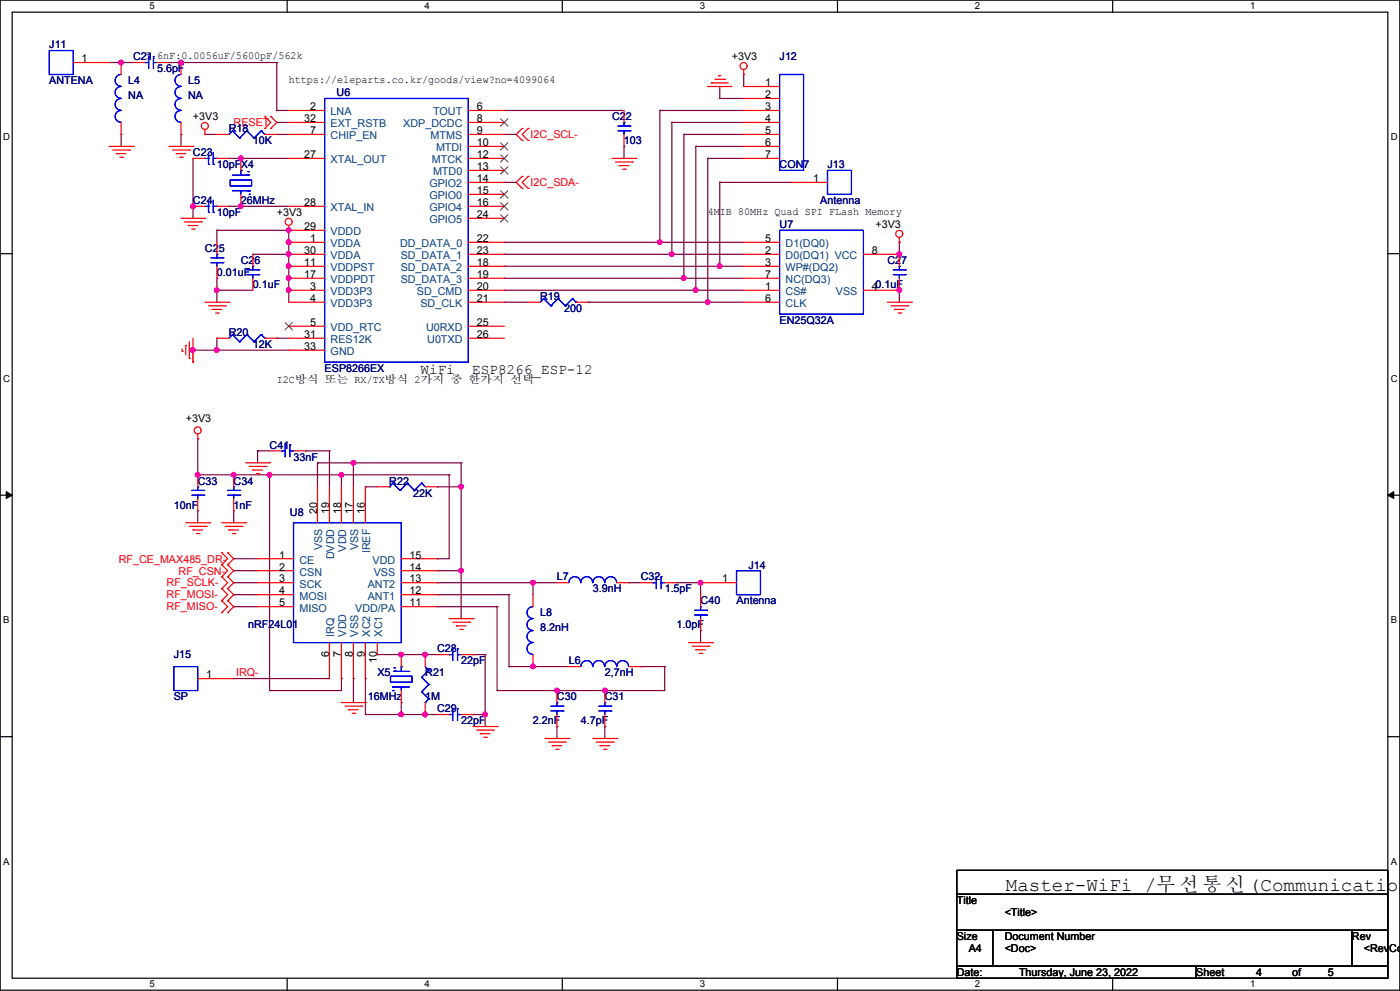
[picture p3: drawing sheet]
<svg xmlns="http://www.w3.org/2000/svg" width="297mm" height="210mm" viewBox="0 0 297 210" stroke-linecap="round" stroke-linejoin="round" font-family="sans-serif">
<g fill="none" stroke="#000" stroke-width=".25">
<path d="M0 0h296.6v209.7h-296.6zM2.6 2.6h291.5v204.6h-291.5zM60.9 0v2.6M119.2 0v2.6M177.5 0v2.6M235.8 0v2.6M0 53.7h2.6M294.1 53.7h2.5M0 104.9h2.6M294.1 104.9h2.5M0 156h2.6M294.1 156h2.5"/>
<path d="M202.8 184.3h91.3v5.1h-91.3zM202.8 189.4h91.3v7.6h-91.3zM202.8 197h7.6v7.7h-7.6zM210.4 197h76.1v7.7h-76.1zM286.5 197h7.6v7.7h-7.6zM60.9 207.2v2.5M119.2 207.2v2.5M177.5 207.2v2.5M202.8 204.7h50.7v2.5h-50.7zM235.8 207.2v2.5M253.5 204.7h40.6v2.5h-40.6z"/>
</g>
<path d="M1.3 104.1l1.3 .8-1.3 .7zM294.1 104.9l1.3-.8v1.5z" fill="#000" stroke="#000" stroke-width=".21"/>
<g fill="none" stroke="#800040" stroke-width=".25">
<path d="M23.1 13.2h.1M23.1 13.2h5.1M25.7 13.2h.1M35.8 13.2h.1M35.8 13.2h22.9M38.4 13.2h.1M58.7 13.2h.1M58.7 13.2v10.2M152.5 18.3h.1M152.5 18.3v2.6M157.6 15.8h.1M157.6 15.8v2.5"/>
<path d="M25.7 28.5h.1M25.7 28.5v2.5M38.4 28.5h.1M38.4 28.5v2.5M40.9 33.6h.1M40.9 33.6v12.6M43.4 28.5h.1M43.4 28.5h2.6M48.5 33.6h.1M48.5 33.6h12.7M51 33.6h.1M58.7 25.9h.1"/>
<path d="M58.7 28.5h.1M58.7 23.4h.1M58.7 28.5h2.5M58.7 23.4h2.5M58.7 25.9h2.5M106.9 28.5h.1M106.9 38.6h.1M106.9 23.4h.1M106.9 28.5h2.5M106.9 38.6h2.5M106.9 23.4h25.3M132.2 31h.1"/>
<path d="M132.2 31v2.6M139.8 23.4h.1M139.8 23.4v27.9M139.8 23.4h17.8M142.4 25.9h.1M142.4 25.9h15.2M142.4 25.9v28M144.9 28.5h.1M144.9 28.5h12.7M144.9 28.5v30.4M147.5 31h.1M147.5 31h10.1"/>
<path d="M147.5 31v30.5M150 33.6h.1M150 33.6h7.6M150 33.6v30.4M152.5 20.9h.1M152.5 38.6h.1M152.5 38.6v17.8M152.5 20.9h5.1M152.5 38.6h15.3M40.9 43.7h.1M46 48.8h.1M46 58.9h.1"/>
<path d="M46 48.8v2.5M46 58.9v5.1M46 48.8h15.2M48.5 43.7h.1M48.5 43.7h12.7M51 43.7h.1M53.6 53.9h.1M53.6 53.9h7.6M61.2 56.4h.1M61.2 48.8h.1M61.2 58.9h.1M61.2 51.3h.1"/>
<path d="M61.2 53.9h.1M61.2 48.8v15.2M106.9 56.4h.1M106.9 53.9h.1M106.9 51.3h.1M106.9 58.9h.1M106.9 51.3h50.7M106.9 53.9h50.7M106.9 58.9h50.7M106.9 56.4h50.7M139.8 51.3h.1M142.4 53.9h.1"/>
<path d="M144.9 58.9h.1M152.5 56.4h.1M190.6 51.3h.1M190.6 51.3v2.6M40.9 74.2h.1M40.9 74.2h20.3M40.9 74.2v2.5M46 61.5h.1M46 74.2h.1M46 71.6h.1M46 71.6v2.6M46 61.5h7.6"/>
<path d="M58.7 71.6h.1M58.7 71.6h2.5M61.2 61.5h.1M106.9 61.5h.1M106.9 64h.1M106.9 61.5h50.7M106.9 64h5M124.6 64h.1M124.6 64h33M147.5 61.5h.1M150 64h.1M190.6 61.5h.1"/>
<path d="M190.6 61.5v2.5M41.9 93h.1M41.9 93v7.6M54.6 95.5h.1M54.6 95.5h2.5M54.6 95.5v2.5M64.7 95.5h.1M64.7 95.5h5.1M67.3 98h.1M67.3 98h30.4M67.3 98v5.1M69.8 95.5h.1"/>
<path d="M69.8 95.5v7.6M74.9 98h.1M74.9 98v5.1M97.7 98h.1M97.7 98v33M41.9 100.6h.1M41.9 108.2h.1M41.9 108.2v2.5M41.9 100.6h53.3M49.5 100.6h.1M49.5 118.3h.1M49.5 108.2h.1"/>
<path d="M49.5 118.3h5.1M49.5 108.2v2.5M57.1 100.6h.1M57.1 100.6v45.7M72.4 100.6h.1M72.4 100.6v2.5M77.4 103.1h.1M77.4 103.1h2.6M92.7 103.1h.1M92.7 118.3h.1M92.7 103.1h5M95.2 100.6h.1"/>
<path d="M95.2 100.6v17.7h-2.5M97.7 103.1h.1M49.5 120.9h.1M49.5 123.4h.1M49.5 126h.1M49.5 128.5h.1M49.5 120.9h5.1M49.5 123.4h5.1M49.5 126h5.1M49.5 128.5h5.1M80 138.7h.1M80 138.7h12.7"/>
<path d="M85 138.7h.1M90.1 138.7h.1M92.7 120.9h.1M92.7 128.5h.1M92.7 126h.1M92.7 123.4h.1M92.7 120.9h5M92.7 123.4h25.3M92.7 126h15.2M92.7 128.5h12.6M97.7 120.9h.1M100.3 138.7h.1"/>
<path d="M100.3 138.7h2.5M102.8 138.7h.1M102.8 138.7v15.2M105.3 128.5h.1M105.3 128.5v17.8M107.9 126h.1M107.9 126v15.2M112.9 123.4h.1M112.9 123.4v2.6M133.2 123.4h.1M133.2 123.4h2.6M143.4 123.4h.1"/>
<path d="M143.4 123.4h5.1M148.5 133.6h.1M148.5 123.4h.1M148.5 123.4v2.6M148.5 133.6v2.5M49.5 143.7h.1M49.5 143.7h20.3M57.1 146.3h.1M72.4 143.7h.1M72.4 143.7v2.6h-15.3M74.9 143.7h.1M74.9 143.7v5.1"/>
<path d="M77.4 143.7h.1M77.4 151.3h.1M77.4 143.7v7.6M77.4 151.3h15.3M85 151.3h.1M85 148.8h.1M85 148.8v2.5M90.1 151.3h.1M100.3 151.3h.1M100.3 151.3h2.5M102.8 151.3h.1M105.3 146.3h.1"/>
<path d="M107.9 141.2h.1M107.9 141.2h12.7M112.9 141.2h.1M118 153.9h.1M118 146.3h.1M118 153.9v2.5M128.2 153.9h.1M128.2 146.3h.1M128.2 153.9v2.5M135.8 141.2h.1M135.8 141.2h5.1M140.9 141.2h.1"/>
<path d="M140.9 141.2v5.1h-35.6"/>
</g>
<g fill="#f0f" stroke="#f0f" stroke-width=".25">
<circle cx="61.2" cy="56.4" r=".49"/>
<circle cx="61.2" cy="51.3" r=".49"/>
<circle cx="61.2" cy="48.8" r=".49"/>
<circle cx="190.6" cy="61.5" r=".49"/>
<circle cx="40.9" cy="74.1" r=".49"/>
<circle cx="45.9" cy="74.1" r=".49"/>
<circle cx="61.2" cy="58.9" r=".49"/>
<circle cx="190.6" cy="53.8" r=".49"/>
<circle cx="61.2" cy="53.8" r=".49"/>
<circle cx="139.8" cy="51.3" r=".49"/>
<circle cx="142.4" cy="53.8" r=".49"/>
<circle cx="144.9" cy="58.9" r=".49"/>
<circle cx="51" cy="33.5" r=".49"/>
<circle cx="40.9" cy="43.7" r=".49"/>
<circle cx="51" cy="43.7" r=".49"/>
<circle cx="152.5" cy="56.4" r=".49"/>
<circle cx="147.4" cy="61.5" r=".49"/>
<circle cx="150" cy="64" r=".49"/>
<circle cx="61.2" cy="61.5" r=".49"/>
<circle cx="38.3" cy="13.2" r=".49"/>
<circle cx="25.6" cy="13.2" r=".49"/>
<circle cx="45.9" cy="61.5" r=".49"/>
<circle cx="90.1" cy="151.3" r=".49"/>
<circle cx="85" cy="151.3" r=".49"/>
<circle cx="49.5" cy="100.6" r=".49"/>
<circle cx="41.9" cy="100.6" r=".49"/>
<circle cx="102.8" cy="151.3" r=".49"/>
<circle cx="72.3" cy="100.6" r=".49"/>
<circle cx="57.1" cy="100.6" r=".49"/>
<circle cx="148.4" cy="123.4" r=".49"/>
<circle cx="97.7" cy="120.9" r=".49"/>
<circle cx="112.9" cy="123.4" r=".49"/>
<circle cx="97.7" cy="103.1" r=".49"/>
<circle cx="112.9" cy="141.2" r=".49"/>
<circle cx="90.1" cy="138.6" r=".49"/>
<circle cx="85" cy="138.6" r=".49"/>
<circle cx="128.2" cy="146.2" r=".49"/>
<circle cx="118" cy="146.2" r=".49"/>
<circle cx="74.9" cy="98" r=".49"/>
</g>
<g fill="none" stroke="#f00" stroke-width=".25">
<path d="M15.5 13.2h7.6M25.7 13.2v2.6M28.2 13.2h2.5M33.3 13.2h2.5M38.4 13.2v2.6M150 18.3h.1M150 18.3h5.1M150.8 17.6h.1M150.8 17.6h3.5M151.5 16.8h2M152.3 16h.1M152.3 16h.5"/>
<path d="M153.5 16.8h.1M157.6 15.8h.1M157.6 14.8v1M157.6 18.3h7.6M23.1 31h5.1M23.9 31.8h3.5M24.7 32.5h.1M24.7 32.5h2M25.4 33.3h.5M25.7 25.9v2.6M25.9 33.3h.1M27.4 31.8h.1"/>
<path d="M28.2 31h.1M35.8 31h5.1M36.6 31.8h3.5M37.3 32.5h.1M37.3 32.5h2.1M38.1 33.3h.5M38.4 25.9v2.6M38.6 33.3h.1M40.1 31.8h.1M40.9 31h.1M40.9 33.6h2.5M43.4 28.5h.1"/>
<path d="M43.4 27.5v1M46 33.6h2.5M46 28.5h2.5M51 33.6v2.5M56.1 27.2h.1M56.1 24.7h.1M56.1 24.7l1.3 1.2-1.3 1.3M56.1 28.5h2.6M57.4 24.7h.1M57.4 27.2h.1M57.4 24.7l1.3 1.2-1.3 1.3M61.2 33.6h7.6"/>
<path d="M61.2 23.4h7.6M61.2 25.9h7.6M61.2 28.5h7.6M99.2 31h7.7M99.2 33.6h7.7M99.2 23.4h7.7M99.2 25.9h7.7M99.2 28.5h7.7M99.2 38.6h7.7M99.2 36.1h7.7M110.7 27.2h.1M110.7 29.7h.1"/>
<path d="M110.7 37.4h.1M110.7 39.9h.1M110.7 27.2l-1.3 1.3 1.3 1.2M110.7 37.4l-1.3 1.2 1.3 1.3M111.9 29.7h.1M111.9 27.2h.1M111.9 39.9h.1M111.9 37.4h.1M111.9 27.2l-1.2 1.3 1.2 1.2M111.9 37.4l-1.2 1.2 1.2 1.3M129.7 33.6h5.1M130.5 34.3h3.5"/>
<path d="M131.2 35.1h.1M131.2 35.1h2M132 35.8h.5M132.2 23.4v2.5M132.2 28.5v2.5M132.5 35.8h.1M134 34.3h.1M134.8 33.6h.1M157.6 31h7.6M157.6 33.6h7.6M157.6 20.9h7.6M157.6 23.4h7.6"/>
<path d="M157.6 25.9h7.6M157.6 28.5h7.6M167.8 38.6h7.6M38.4 46.2h5M39.1 47h3.6M39.9 47.8h.1M39.9 47.8h2M40.6 48.5h.5M40.9 43.7h2.5M41.1 48.5h.1M42.7 47h.1M43.4 46.2h.1"/>
<path d="M46 51.3v2.6M46 56.4v2.5M46 43.7h2.5M51 41.2v2.5M53.6 53.9v2.5M53.6 58.9v2.6M61.2 48.8h.1M61.2 47.8v1M61.2 53.9h7.6M61.2 56.4h7.6M61.2 51.3h7.6M61.2 58.9h7.6"/>
<path d="M61.2 43.7h7.6M61.2 48.8h7.6M99.2 46.2h7.7M99.2 53.9h7.7M99.2 56.4h7.7M99.2 51.3h7.7M99.2 58.9h7.7M99.2 43.7h7.7M99.2 41.2h7.7M157.6 53.9h7.6M157.6 56.4h7.6M157.6 51.3h7.6"/>
<path d="M157.6 58.9h7.6M183 53.9h7.6v2.5M190.6 51.3h.1M190.6 50.3v1M190.6 58.9v2.6h-7.6M38.6 74.4h.1M38.6 73.9v.5M39.4 73.2h.1M39.4 73.2v2M40.1 75.9h.1M40.1 72.4v3.5M40.9 76.7h.1"/>
<path d="M40.9 71.6v5.1M43.4 64h5.1M44.2 64.8h3.5M45 65.5h.1M45 65.5h2M45.7 66.3h.5M46 71.6h2.5M46.2 66.3h.1M47.7 64.8h.1M48.5 64h.1M56.1 71.6h2.6M61.2 64h7.6"/>
<path d="M61.2 61.5h7.6M61.2 71.6h7.6M61.2 69.1h7.6M61.2 74.2h7.6M99.2 64h7.7M99.2 61.5h7.7M99.2 71.6h7.7M99.2 69.1h7.7M111.9 64h2.6M122.1 64h2.5M157.6 64h7.6M157.6 61.5h7.6"/>
<path d="M188.1 64h5M188.8 64.8h3.6M189.6 65.5h.1M189.6 65.5h2M190.3 66.3h.5M190.8 66.3h.1M192.4 64.8h.1M193.1 64h.1M41.9 93h.1M41.9 91.9v1.1M52.1 98h5M52.8 98.8h3.6"/>
<path d="M53.6 99.6h.1M53.6 99.6h2M56.4 98.8h.1M57.1 98h.1M57.1 95.5h2.6M62.2 95.5h2.5M39.4 110.7h5M40.1 111.5h3.6M40.9 112.3h.1M40.9 112.3h2M41.7 113h.5M41.9 100.6v2.5"/>
<path d="M41.9 105.6v2.6M42.2 113h.1M43.7 111.5h.1M44.4 110.7h.1M47 119.6h.1M47 117.1h.1M47 110.7h5.1M47 119.6l1.2 1.3-1.2 1.3M47 117.1l1.2 1.2-1.2 1.3M47.7 111.5h3.6M48.2 119.6h.1M48.2 117.1h.1"/>
<path d="M48.2 119.6l1.3 1.3-1.3 1.3M48.2 117.1l1.3 1.2-1.3 1.3M48.5 112.3h.1M48.5 112.3h2M49.3 113h.5M49.5 100.6v2.5M49.5 105.6v2.6M49.8 113h.1M51.3 111.5h.1M52.1 110.7h.1M54.3 100.3h.5M54.6 118.3h7.6"/>
<path d="M54.8 100.3h.1M67.3 103.1v7.6M69.8 103.1v7.6M72.4 103.1v7.6M74.9 103.1v7.6M77.4 103.1v7.6M80 103.1h2.5M85 118.3h7.7M90.1 103.1h2.6M47 122.2h.1M47 124.7h.1M47 127.2h.1"/>
<path d="M47 129.8h.1M47 122.2l1.2 1.2-1.2 1.3M47 124.7l1.2 1.3-1.2 1.2M47 127.2l1.2 1.3-1.2 1.3M48.2 122.2h.1M48.2 124.7h.1M48.2 127.2h.1M48.2 129.8h.1M48.2 122.2l1.3 1.2-1.3 1.3M48.2 124.7l1.3 1.3-1.3 1.2M48.2 127.2l1.3 1.3-1.3 1.3M54.6 123.4h7.6"/>
<path d="M54.6 120.9h7.6M54.6 126h7.6M54.6 128.5h7.6M69.8 136.1v7.6M72.4 136.1v7.6M74.9 136.1v7.6M77.4 136.1v7.6M80 136.1v2.6M85 123.4h7.7M85 138.7v2.5M85 120.9h7.7M85 126h7.7"/>
<path d="M85 128.5h7.7M90.1 138.7v2.5M92.7 138.7h2.5M95.2 131h5.1M95.9 131.8h3.6M96.7 132.6h.1M96.7 132.6h2M97.5 133.3h.5M97.7 138.7h2.6M98 133.3h.1M99.5 131.8h.1M100.3 131h.1"/>
<path d="M112.9 126v2.5M112.9 138.7v2.5M118 123.4h2.6M130.7 123.4h2.5M135.8 123.4h2.5M140.9 123.4h2.5M145.9 136.1h5.1M146.7 136.9h3.5M147.5 137.6h.1M147.5 137.6h2M148.2 138.4h.5M148.5 123.4h7.6"/>
<path d="M148.5 126v2.5M148.5 131v2.6M148.7 138.4h.1M150.2 136.9h.1M151 136.1h.1M41.9 143.7h7.6M72.4 148.8h5M73.1 149.6h3.6M73.9 150.3h.1M73.9 150.3h2M74.6 151.1h.5M75.1 151.1h.1"/>
<path d="M76.7 149.6h.1M77.4 148.8h.1M85 146.3v2.5M90.1 148.8v2.5M92.7 151.3h2.5M97.7 151.3h2.6M100.3 153.9h5M101 154.6h3.6M101.8 155.4h.1M101.8 155.4h2M102.5 156.2h.6M103.1 156.2h.1"/>
<path d="M104.6 154.6h.1M105.3 153.9h.1M115.5 156.4h5.1M116.2 157.2h3.6M117 157.9h.1M117 157.9h2M117.8 158.7h.5M118 146.3v2.5M118 151.3v2.6M118.3 158.7h.1M119.8 157.2h.1M120.6 156.4h.1"/>
<path d="M120.6 141.2h2.5M125.6 156.4h5.1M126.4 157.2h3.5M127.2 157.9h.1M127.2 157.9h2M127.9 158.7h.5M128.2 146.3v2.5M128.2 151.3v2.6M128.4 158.7h.1M129.9 157.2h.1M130.7 156.4h.1M133.2 141.2h2.6"/>
<circle cx="157.6" cy="14" r=".74"/>
<circle cx="43.4" cy="26.7" r=".74"/>
<circle cx="61.2" cy="47" r=".74"/>
<circle cx="190.6" cy="49.5" r=".74"/>
<circle cx="41.9" cy="91.2" r=".74"/>
</g>
<g fill="none" stroke="#00f" stroke-width=".25">
<path d="M10.4 10.7h5.1v5.1h-5.1zM25.7 18.3a1.25 1.25 0 0 0-1.3 1.3 1.25 1.25 0 0 0 1.3 1.2M25.7 15.8a1.25 1.25 0 0 0-1.3 1.2 1.25 1.25 0 0 0 1.3 1.3M30.7 13.2h.1M30.7 13.2h.8M31.5 12h.1M31.5 12v2.5M32.5 12h.1M32.5 13.2h.1M32.5 12v2.5M32.5 13.2h.8M38.4 18.3a1.25 1.25 0 0 0-1.3 1.3 1.25 1.25 0 0 0 1.3 1.2"/>
<path d="M38.4 15.8a1.25 1.25 0 0 0-1.3 1.2 1.25 1.25 0 0 0 1.3 1.3M165.2 15.8h5.1v20.3h-5.1zM25.7 20.9a1.25 1.25 0 0 0-1.3 1.2 1.25 1.25 0 0 0 1.3 1.3M25.7 23.4a1.25 1.25 0 0 0-1.3 1.2 1.25 1.25 0 0 0 1.3 1.3M38.4 20.9a1.25 1.25 0 0 0-1.3 1.2 1.25 1.25 0 0 0 1.3 1.3M38.4 23.4a1.25 1.25 0 0 0-1.3 1.2 1.25 1.25 0 0 0 1.3 1.3M43.4 33.6h.8M44.2 34.8h.1M44.2 33.6h.1M44.2 32.3v2.5M45.2 34.8h.1M45.2 32.3v2.5"/>
<path d="M45.2 33.6h.8M46 33.6h.1M48.8 38.1h4.5v1.3h-4.5zM49.3 27.7h.1M49.3 37.1h3.3M49.3 27.7l-.8 .8M49.3 27.7l1.5 1.5M50.8 29.2h.1M51 36.1h.1M51 36.1v1M52.3 37.1h.1M52.3 27.7h.1"/>
<path d="M52.3 27.7l-1.5 1.5M52.3 27.7l1.5 1.5M52.6 37.1h.1M52.6 36.3h.1M53.8 29.2h.1M55.4 27.7h.1M55.4 27.7l-1.6 1.5M55.4 27.7l.7 .8M56.1 28.5h.1M68.8 20.9h30.4v55.8h-30.4zM131 27.7h2.5M131 26.7h2.5"/>
<path d="M132.2 25.9h.1M132.2 27.7h.1M132.2 25.9v.8M132.2 27.7v.8M133.5 27.7h.1M133.5 26.7h.1M175.4 36.1h5v5.1h-5zM43.4 43.7h.8M44.2 45h.1M44.2 43.7h.1M44.2 42.4v2.6M44.7 55.6h2.5"/>
<path d="M44.7 54.6h2.5M45.2 45h.1M45.2 42.4v2.6M45.2 43.7h.8M46 53.9h.1M46 55.6h.1M46 43.7h.1M46 53.9v.7M46 55.6v.8M47.2 55.6h.1M47.2 54.6h.1M49.3 40.4h3.5"/>
<path d="M51 40.4h.1M51 40.4v.8M52.3 58.2h2.5M52.3 57.2h2.5M52.6 40.4h.1M52.8 41.2h.1M52.8 40.4h.1M53.6 56.4h.1M53.6 58.2h.1M53.6 56.4v.8M53.6 58.2v.7M54.8 58.2h.1"/>
<path d="M54.8 57.2h.1M165.2 48.8h17.8v17.8h-17.8zM189.3 58.2h2.6M189.3 57.2h2.6M190.6 56.4h.1M190.6 58.2h.1M190.6 56.4v.8M190.6 58.2v.7M191.9 58.2h.1M191.9 57.2h.1M49.3 70.9h.1M49.3 70.9l-.8 .7"/>
<path d="M49.3 70.9l1.5 1.5M50.8 72.4h.1M52.3 70.9h.1M52.3 70.9l-1.5 1.5M52.3 70.9l1.5 1.5M53.8 72.4h.1M55.4 70.9h.1M55.4 70.9l-1.6 1.5M55.4 70.9l.7 .7M56.1 71.6h.1M115.2 63.3h.1M115.2 63.3l-.7 .7"/>
<path d="M115.2 63.3l1.6 1.5M116.8 64.8h.1M118.3 63.3h.1M118.3 63.3l-1.5 1.5M118.3 63.3l1.5 1.5M119.8 64.8h.1M121.3 63.3h.1M121.3 63.3l-1.5 1.5M121.3 63.3l.8 .7M122.1 64h.1M59.7 95.5h.1M59.7 95.5h.7"/>
<path d="M60.4 94.2h.1M60.4 94.2v2.6M61.4 94.2h.1M61.4 95.5h.1M61.4 94.2v2.6M61.4 95.5h.8M40.6 104.9h2.6M40.6 103.9h2.6M41.9 103.1h.1M41.9 104.9h.1M41.9 103.1v.8M41.9 104.9v.7"/>
<path d="M43.2 104.9h.1M43.2 103.9h.1M48.2 104.9h2.6M48.2 103.9h2.6M49.5 103.1h.1M49.5 104.9h.1M49.5 103.1v.8M49.5 104.9v.7M50.8 104.9h.1M50.8 103.9h.1M62.2 110.7h22.8v25.4h-22.8zM82.5 103.1h.1"/>
<path d="M83.3 102.3h.1M83.3 102.3l1.5 1.6M83.3 102.3l-.8 .8M84.8 103.9h.1M86.3 102.3h.1M86.3 102.3l1.5 1.6M86.3 102.3l-1.5 1.6M87.8 103.9h.1M89.4 102.3h.1M89.4 102.3l.7 .8M89.4 102.3l-1.6 1.6M95.2 138.7h.1"/>
<path d="M95.2 138.7h.7M95.9 137.4h.1M95.9 137.4v2.5M97 137.4h.1M97 138.7h.1M97 137.4v2.5M97 138.7h.7M112.9 133.6a1.25 1.25 0 0 0-1.2 1.2 1.25 1.25 0 0 0 1.2 1.3M112.9 128.5a1.27 1.27 0 0 0-1.2 1.3 1.27 1.27 0 0 0 1.2 1.2 1.25 1.25 0 0 0-1.2 1.3 1.25 1.25 0 0 0 1.2 1.2M112.9 136.1a1.25 1.25 0 0 0-1.2 1.3 1.25 1.25 0 0 0 1.2 1.2M128.1 123.4a1.27 1.27 0 0 0-1.2-1.2 1.27 1.27 0 0 0-1.3 1.2 1.25 1.25 0 0 0-1.3-1.2 1.25 1.25 0 0 0-1.2 1.2 1.27 1.27 0 0 0-1.3-1.2 1.27 1.27 0 0 0-1.2 1.2M130.7 123.4a1.25 1.25 0 0 0-1.3-1.2 1.25 1.25 0 0 0-1.2 1.2"/>
<path d="M138.3 123.4h.1M138.3 123.4h.8M139.1 122.2h.1M139.1 122.2v2.5M140.1 122.2h.1M140.1 123.4h.1M140.1 122.2v2.5M140.1 123.4h.8M147.2 130.3h2.5M147.2 129.3h2.5M148.5 128.5h.1M148.5 130.3h.1"/>
<path d="M148.5 128.5v.8M148.5 130.3v.7M149.7 130.3h.1M149.7 129.3h.1M156.1 120.9h5.1v5.1h-5.1zM36.8 141.2h5.1v5.1h-5.1zM82.8 143.2h4.5v1.3h-4.5zM83.3 146.3h.1M83.3 145.5h.1M83.3 145.5h3.5M83.5 142.2h.1M83.5 141.4h.1"/>
<path d="M83.5 145.5h.1M83.5 142.2h3.3M83.8 142.2h.1M85 145.5h.1M85 141.2h.1M85 141.2v1M85 145.5v.8M89.4 143.5h.1M89.4 146.5h.1M89.4 143.5l1.5 1.5M89.4 146.5l1.5 1.5M90.1 148.8h.1"/>
<path d="M90.1 141.2l.8 .8M90.9 142h.1M90.9 145h.1M90.9 148h.1M90.9 142l-1.5 1.5M90.9 145l-1.5 1.5M90.9 148l-.8 .8M95.2 151.3h.1M95.2 151.3h.7M95.9 150.1h.1M95.9 150.1v2.5M97 150.1h.1"/>
<path d="M97 151.3h.1M97 150.1v2.5M97 151.3h.7M116.8 150.6h2.5M116.8 149.6h2.5M118 148.8h.1M118 150.6h.1M118 148.8v.8M118 150.6v.7M119.3 150.6h.1M119.3 149.6h.1M126.9 150.6h2.5"/>
<path d="M126.9 149.6h2.5M128.1 141.2a1.25 1.25 0 0 0-1.2-1.3 1.25 1.25 0 0 0-1.3 1.3 1.27 1.27 0 0 0-1.2-1.3 1.27 1.27 0 0 0-1.3 1.3M128.2 148.8h.1M128.2 150.6h.1M128.2 148.8v.8M128.2 150.6v.7M129.4 150.6h.1M129.4 149.6h.1M130.7 141.2a1.25 1.25 0 0 0-1.3-1.3 1.25 1.25 0 0 0-1.2 1.3M133.2 141.2a1.25 1.25 0 0 0-1.2-1.3 1.25 1.25 0 0 0-1.3 1.3"/>
</g>
<g fill="none" stroke="#804000" stroke-width=".21">
<path d="M106.1 25.2l1.6 1.5M106.1 30.3l1.6 1.5M106.1 32.8l1.6 1.6M106.1 35.3l1.6 1.6M107.6 25.2l-1.5 1.5M107.6 30.3l-1.5 1.5M107.6 32.8l-1.5 1.6M107.6 35.3l-1.5 1.6M106.1 40.4l1.6 1.6M106.1 42.9l1.6 1.6M106.1 45.5l1.6 1.5M107.6 40.4l-1.5 1.6"/>
<path d="M107.6 42.9l-1.5 1.6M107.6 45.5l-1.5 1.5M60.4 68.3l1.6 1.6M62 68.3l-1.6 1.6"/>
</g>
<text font-size="4.1" x="213.2" y="188.6">Master-WiFi /무 선 통 신 (Communication</text>
<g font-size="3">
<text x="89.1" y="79.1">WiFi</text>
<text x="100.1" y="79.1">ESP8266_ESP-12</text>
</g>
<g font-size="2.3" fill="#000080">
<text x="10.4" y="10.2">J11</text>
<text x="10.4" y="17.9">ANTENA</text>
<text x="27.2" y="17.9">L4</text>
<text x="28.2" y="12.8">C21</text>
<text x="33.3" y="15.3">5.6pF</text>
<text x="39.9" y="17.9">L5</text>
<text x="165.2" y="12.8">J12</text>
<text x="27.2" y="20.9">NA</text>
<text x="39.9" y="20.9">NA</text>
<text x="71.3" y="20.4">U6</text>
<text x="48.5" y="28">R18</text>
<text x="129.7" y="25.5">C22</text>
<text x="40.9" y="33.1">C23</text>
<text x="46" y="35.6">10pFX4</text>
<text x="53.6" y="30.5">10K</text>
<text x="132.2" y="30.5">103</text>
<text x="165.2" y="35.6">CON7</text>
<text x="175.4" y="35.6">J13</text>
<text x="40.9" y="43.2">C24</text>
<text x="46" y="45.8">10pF</text>
<text x="51" y="43.2">26MHz</text>
<text x="173.8" y="43.2">Antenna</text>
<text x="43.4" y="53.4">C25</text>
<text x="165.2" y="48.3">U7</text>
<text x="46" y="58.5">0.01uF</text>
<text x="51" y="55.9">C26</text>
<text x="188.1" y="55.9">C27</text>
<text x="53.6" y="61">0.1uF</text>
<text x="114.5" y="63.6">R19</text>
<text x="48.5" y="71.2">R20</text>
<text x="119.5" y="66.1">200</text>
<text x="165.2" y="68.6">EN25Q32A</text>
<text x="53.6" y="73.7">12K</text>
<text x="68.8" y="78.8">ESP8266EX</text>
<text x="57.1" y="95">C41</text>
<text x="62.2" y="97.6">33nF</text>
<text x="36.8" y="107.7">10nF</text>
<text x="41.9" y="102.6">C33</text>
<text x="49.5" y="102.6">C34</text>
<text x="49.5" y="107.7">1nF</text>
<text x="82.5" y="102.6">R22</text>
<text x="87.6" y="105.2">22K</text>
<text x="61.4" y="109.2">U8</text>
<text x="118" y="123">L7</text>
<text x="125.6" y="125.5">3.9nH</text>
<text x="135.8" y="123">C32</text>
<text x="140.9" y="125.5">1.5pF</text>
<text x="158.6" y="120.4">J14</text>
<text x="114.5" y="130.6">L8</text>
<text x="148.5" y="128">C40</text>
<text x="156.1" y="128">Antenna</text>
<text x="52.6" y="133.1">nRF24L01</text>
<text x="114.5" y="133.6">8.2nH</text>
<text x="143.4" y="133.1">1.0pF</text>
<text x="36.8" y="139.5">J15</text>
<text x="80" y="143.3">X5</text>
<text x="90.1" y="143.3">R21</text>
<text x="92.7" y="138.2">C28</text>
<text x="97.7" y="140.7">22pF</text>
<text x="120.6" y="140.7">L6</text>
<text x="128.2" y="143.3">2,7nH</text>
<text x="36.8" y="148.3">SP</text>
<text x="77.9" y="148.3">16MHz</text>
<text x="90.1" y="148.3">1M</text>
<text x="118" y="148.3">C30</text>
<text x="128.2" y="148.3">C31</text>
<text x="92.7" y="150.9">C29</text>
<text x="97.7" y="153.4">22pF</text>
<text x="112.9" y="153.4">2.2nF</text>
<text x="123.1" y="153.4">4.7pF</text>
</g>
<g font-size="2.3">
<text x="17.3" y="13.2">1</text>
<text x="30.7" y="12.6">5.6nF:0.0056uF/5600pF/562k</text>
<text x="61.2" y="17.6">https://eleparts.co.kr/goods/view?no=4099064</text>
<text x="155.1" y="12.8">+3V3</text>
<text x="65.8" y="23.4">2</text>
<text x="101" y="23.4">6</text>
<text x="162.2" y="18.3">1</text>
<text x="162.2" y="20.8">2</text>
<text x="162.2" y="23.4">3</text>
<text x="40.9" y="25.5">+3V3</text>
<text x="64.5" y="25.9">32</text>
<text x="65.8" y="28.4">7</text>
<text x="101" y="25.9">8</text>
<text x="101" y="28.4">9</text>
<text x="162.2" y="25.9">4</text>
<text x="162.2" y="28.4">5</text>
<text x="64.5" y="33.5">27</text>
<text x="101" y="31">10</text>
<text x="101" y="33.5">12</text>
<text x="162.2" y="31">6</text>
<text x="162.2" y="33.5">7</text>
<text x="101" y="36">13</text>
<text x="101" y="38.6">14</text>
<text x="101" y="41.1">15</text>
<text x="172.3" y="38.6">1</text>
<text x="58.7" y="45.8">+3V3</text>
<text x="64.5" y="43.7">28</text>
<text x="101" y="43.7">16</text>
<text x="101" y="46.2">24</text>
<text x="150" y="45.6">4MIB 80MHz Quad SPI FLash Memory</text>
<text x="64.5" y="48.7">29</text>
<text x="64.5" y="53.8">30</text>
<text x="65.8" y="51.3">1</text>
<text x="101" y="51.3">22</text>
<text x="101" y="53.8">23</text>
<text x="162.2" y="53.8">2</text>
<text x="162.2" y="51.3">5</text>
<text x="184.8" y="53.8">8</text>
<text x="185.5" y="48.3">+3V3</text>
<text x="64.5" y="56.4">11</text>
<text x="64.5" y="58.9">17</text>
<text x="101" y="56.4">18</text>
<text x="101" y="58.9">19</text>
<text x="162.2" y="56.4">3</text>
<text x="162.2" y="58.9">7</text>
<text x="65.8" y="61.4">3</text>
<text x="65.8" y="64">4</text>
<text x="101" y="61.4">20</text>
<text x="101" y="64">21</text>
<text x="162.2" y="61.4">1</text>
<text x="162.2" y="64">6</text>
<text x="184.8" y="61.4">40.1uF</text>
<text x="64.5" y="71.6">31</text>
<text x="65.8" y="69.1">5</text>
<text x="101" y="69.1">25</text>
<text x="101" y="71.6">26</text>
<text x="64.5" y="74.1">33</text>
<text x="58.7" y="81.1">I2C방식 또는 RX/TX방식 2가지 중 한가지 선택</text>
<text x="39.4" y="89.4">+3V3</text>
<text x="67.2" y="108.9" transform="rotate(-90 67.2 108.9)">20</text>
<text x="69.7" y="108.9" transform="rotate(-90 69.7 108.9)">19</text>
<text x="72.3" y="108.9" transform="rotate(-90 72.3 108.9)">18</text>
<text x="74.8" y="108.9" transform="rotate(-90 74.8 108.9)">17</text>
<text x="77.3" y="108.9" transform="rotate(-90 77.3 108.9)">16</text>
<text x="59.2" y="118.3">1</text>
<text x="86.8" y="118.3">15</text>
<text x="59.2" y="120.8">2</text>
<text x="59.2" y="123.4">3</text>
<text x="59.2" y="125.9">4</text>
<text x="86.8" y="125.9">12</text>
<text x="86.8" y="123.4">13</text>
<text x="86.8" y="120.8">14</text>
<text x="153" y="123.4">1</text>
<text x="59.2" y="128.5">5</text>
<text x="86.8" y="128.5">11</text>
<text x="43.7" y="143.7">1</text>
<text x="69.7" y="139.2" transform="rotate(-90 69.7 139.2)">6</text>
<text x="72.3" y="139.2" transform="rotate(-90 72.3 139.2)">7</text>
<text x="74.8" y="139.2" transform="rotate(-90 74.8 139.2)">8</text>
<text x="77.3" y="139.2" transform="rotate(-90 77.3 139.2)">9</text>
<text x="79.9" y="140.4" transform="rotate(-90 79.9 140.4)">10</text>
<text x="202.8" y="191.5">Title</text>
<text x="212.9" y="194">&lt;Title&gt;</text>
<text x="202.8" y="199.1">Size</text>
<text x="205.3" y="201.7">A4</text>
<text x="212.9" y="199.1">Document Number</text>
<text x="212.9" y="201.7">&lt;Doc&gt;</text>
<text x="286.5" y="199.1">Rev</text>
<text x="289" y="201.7">&lt;RevCod</text>
<text x="202.8" y="206.7">Date:</text>
<text x="216" y="206.7">Thursday, June 23, 2022</text>
<text x="253.5" y="206.7">Sheet</text>
<text x="266.2" y="206.7">4</text>
<text x="273.8" y="206.7">of</text>
<text x="281.4" y="206.7">5</text>
</g>
<g font-size="2.3" fill="#f00">
<text x="49.5" y="26.7">RESET</text>
<text x="112.4" y="29.3">I2C_SCL-</text>
<text x="112.4" y="39.4">I2C_SDA-</text>
<text x="25.2" y="119.1">RF_CE_MAX485_DR-</text>
<text x="35.3" y="124.2">RF_SCLK-</text>
<text x="37.8" y="121.7">RF_CSN-</text>
<text x="35.3" y="126.8">RF_MOSI-</text>
<text x="35.3" y="129.3">RF_MISO-</text>
<text x="50" y="143.2">IRQ-</text>
</g>
<g font-size="2.3" fill="#004080">
<text x="70.1" y="24.5">LNA</text>
<text x="70.1" y="29.5">CHIP_EN</text>
<text x="70.1" y="27">EXT_RSTB</text>
<text x="85.5" y="27">XDP_DCDC</text>
<text x="91.3" y="29.5">MTMS</text>
<text x="91.8" y="24.5">TOUT</text>
<text x="70.1" y="34.6">XTAL_OUT</text>
<text x="91.5" y="34.6">MTCK</text>
<text x="92.4" y="32.1">MTDI</text>
<text x="91" y="39.7">GPIO2</text>
<text x="91.8" y="37.1">MTD0</text>
<text x="70.1" y="44.8">XTAL_IN</text>
<text x="91" y="42.2">GPIO0</text>
<text x="91" y="44.8">GPIO4</text>
<text x="91" y="47.3">GPIO5</text>
<text x="70.1" y="52.4">VDDA</text>
<text x="70.1" y="49.8">VDDD</text>
<text x="84.8" y="52.4">DD_DATA_0</text>
<text x="166.5" y="52.4">D1(DQ0)</text>
<text x="70.1" y="57.5">VDDPST</text>
<text x="70.1" y="60">VDDPDT</text>
<text x="70.1" y="54.9">VDDA</text>
<text x="84.9" y="57.5">SD_DATA_2</text>
<text x="84.9" y="60">SD_DATA_3</text>
<text x="84.9" y="54.9">SD_DATA_1</text>
<text x="166.5" y="54.9">D0(DQ1) VCC</text>
<text x="166.5" y="57.5">WP#(DQ2)</text>
<text x="166.5" y="60">NC(DQ3)</text>
<text x="70.1" y="62.5">VDD3P3</text>
<text x="70.1" y="65.1">VDD3P3</text>
<text x="88.3" y="62.5">SD_CMD</text>
<text x="89.1" y="65.1">SD_CLK</text>
<text x="166.5" y="62.5">CS#</text>
<text x="166.5" y="65.1">CLK</text>
<text x="177.1" y="62.5">VSS</text>
<text x="70.1" y="70.2">VDD_RTC</text>
<text x="90.3" y="70.2">U0RXD</text>
<text x="70.1" y="72.7">RES12K</text>
<text x="70.1" y="75.2">GND</text>
<text x="90.5" y="72.7">U0TXD</text>
<text x="63.5" y="119.4">CE</text>
<text x="68.3" y="116.6" transform="rotate(-90 68.3 116.6)">VSS</text>
<text x="70.8" y="118.5" transform="rotate(-90 70.8 118.5)">DVDD</text>
<text x="73.4" y="116.8" transform="rotate(-90 73.4 116.8)">VDD</text>
<text x="75.9" y="116.6" transform="rotate(-90 75.9 116.6)">VSS</text>
<text x="78.4" y="117.2" transform="rotate(-90 78.4 117.2)">IREF</text>
<text x="79" y="119.4">VDD</text>
<text x="63.5" y="121.9">CSN</text>
<text x="63.5" y="124.5">SCK</text>
<text x="77.9" y="124.5">ANT2</text>
<text x="79.2" y="121.9">VSS</text>
<text x="63.5" y="127">MOSI</text>
<text x="63.5" y="129.6">MISO</text>
<text x="75.3" y="129.6">VDD/PA</text>
<text x="77.9" y="127">ANT1</text>
<text x="70.8" y="134.8" transform="rotate(-90 70.8 134.8)">IRQ</text>
<text x="73.4" y="134.8" transform="rotate(-90 73.4 134.8)">VDD</text>
<text x="75.9" y="134.8" transform="rotate(-90 75.9 134.8)">VSS</text>
<text x="78.4" y="134.8" transform="rotate(-90 78.4 134.8)">XC2</text>
<text x="81" y="134.8" transform="rotate(-90 81 134.8)">XC1</text>
</g>
<g font-size="2">
<text x="31.7" y="1.9">5</text>
<text x="90" y="1.9">4</text>
<text x="148.3" y="1.9">3</text>
<text x="206.6" y="1.9">2</text>
<text x="264.9" y="1.9">1</text>
<text x=".7" y="29.7">D</text>
<text x="294.7" y="29.7">D</text>
<text x=".7" y="80.9">C</text>
<text x="294.7" y="80.9">C</text>
<text x=".7" y="132.1">B</text>
<text x="294.7" y="132.1">B</text>
<text x=".7" y="183.2">A</text>
<text x="294.7" y="183.2">A</text>
<text x="31.7" y="209.1">5</text>
<text x="90" y="209.1">4</text>
<text x="148.3" y="209.1">3</text>
<text x="206.6" y="209.1">2</text>
<text x="264.9" y="209.1">1</text>
</g>
</svg>
